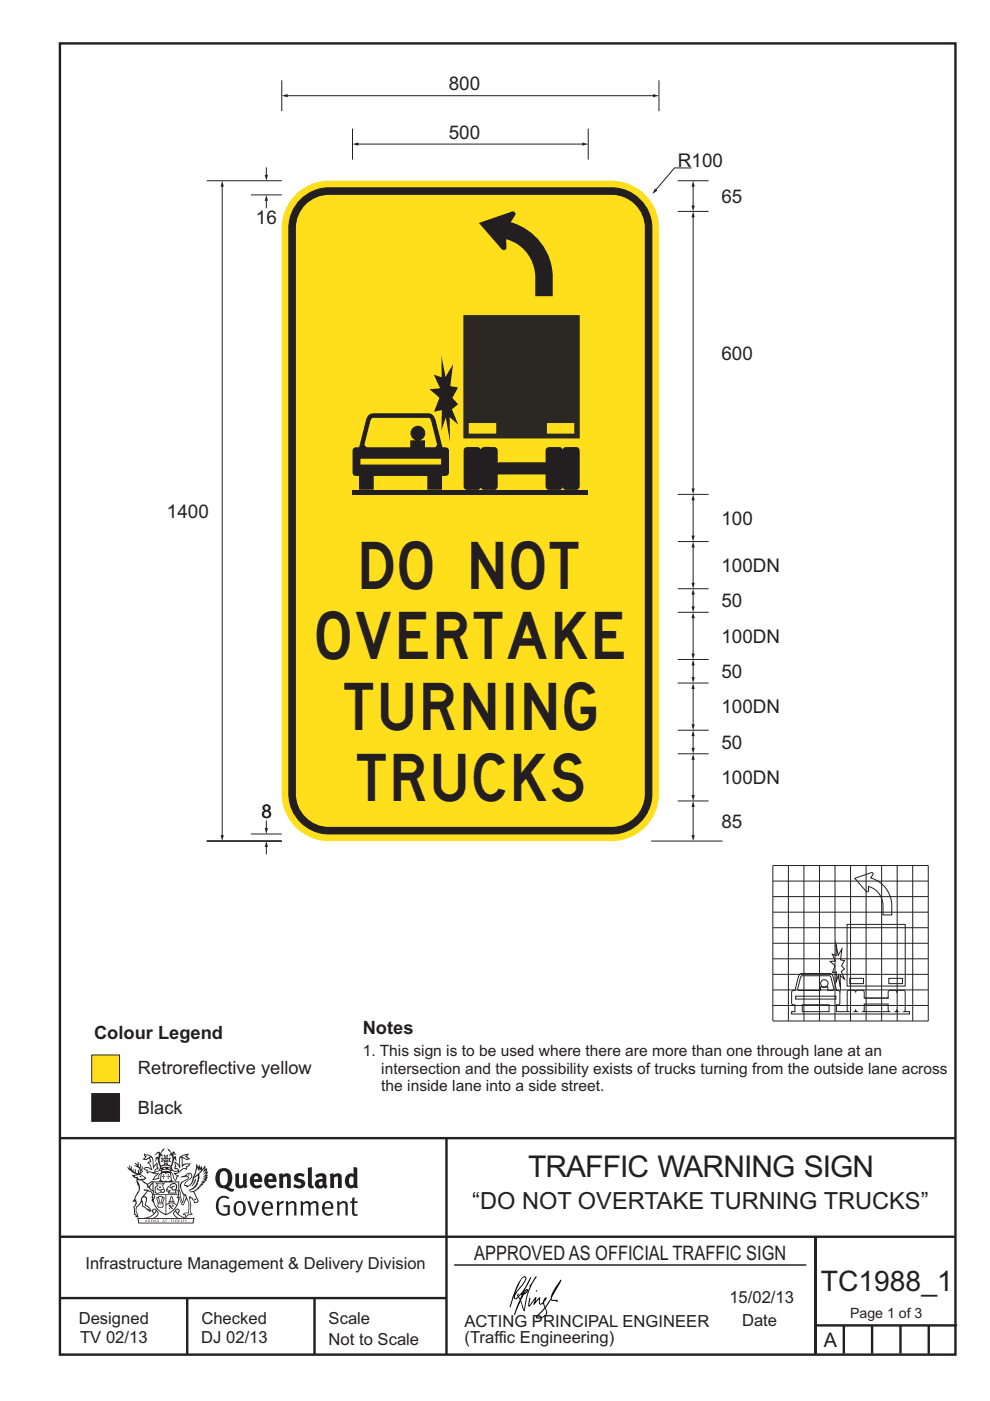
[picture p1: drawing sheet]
<svg xmlns="http://www.w3.org/2000/svg" width="210mm" height="297mm" viewBox="0 0 210 297" stroke-linecap="round" stroke-linejoin="round" font-family="sans-serif">
<g fill="none" stroke="#231f20" stroke-width=".51">
<path d="M12.7 9.2h190v278h-190zM12.7 241.3h189.9M94.7 241.4v45.8M12.7 275.2h82M12.7 262.2h190.1M39.7 275.2v12M66.7 275.2v12M173 262.2v24.8M173 281h30M179 281v6M185 281v6M191 281v6"/>
<path d="M197 281v6"/>
</g>
<path d="M96.4 268.2h74.6" fill="none" stroke="#231f20" stroke-width=".21"/>
<path d="M19.5 231.9h5.9v5.8h-5.9z" fill-rule="evenodd" fill="#231f20" stroke="#231f20" stroke-width=".21"/>
<path d="M19.5 223.7h5.9v5.9h-5.9z" fill-rule="evenodd" fill="#ffdf1b" stroke="#231f20" stroke-width=".21"/>
<g fill="#231f20">
<path d="M47 248.5a2.55 2.55 0 0 0 0 2.7l.3 .1a.81 .81 0 0 0 1-.9v-.6a1.04 1.04 0 0 0-1.1-1.5zM46.3 248.1a1.82 1.82 0 0 1 2.1-.2 1.82 1.82 0 0 1 .9 1.9 2.29 2.29 0 0 1-.8 1.9l.7 .3h.5l-.2 .6a2.87 2.87 0 0 1-2-.7 2.12 2.12 0 0 1-1.7-3.1z" fill-rule="evenodd"/>
<path d="M49.9 248.9l.8-.2v2a.46 .46 0 0 0 .2 .6 .46 .46 0 0 0 .7-.2v-2.2l.7-.2v2.4l.2 .5-.6 .4-.2-.3a1.02 1.02 0 0 1-1.2 .2 1.02 1.02 0 0 1-.6-1.1z" fill-rule="evenodd"/>
<path d="M54 249.5l-.1 .5h.9a.49 .49 0 0 0-.2-.6 .49 .49 0 0 0-.6 .1zM53.4 249.2a1.34 1.34 0 0 1 1.6-.3 1.34 1.34 0 0 1 .6 1.5v.2h-1.7a.77 .77 0 0 0 .5 .8 .77 .77 0 0 0 .9-.3l.3 .4a1.59 1.59 0 0 1-2.1 .2 1.59 1.59 0 0 1-.4-2z" fill-rule="evenodd"/>
<path d="M57 249.5l-.1 .5h.9a.49 .49 0 0 0-.2-.6 .49 .49 0 0 0-.6 .1zM56.4 249.2a1.34 1.34 0 0 1 1.6-.3 1.34 1.34 0 0 1 .7 1.5v.2h-1.8a.77 .77 0 0 0 .5 .8 .77 .77 0 0 0 .9-.3l.3 .4a1.59 1.59 0 0 1-2 .2 1.59 1.59 0 0 1-.5-2z" fill-rule="evenodd"/>
<path d="M59.1 248.9l.8-.2 .1 .4a.95 .95 0 0 1 1-.3 .95 .95 0 0 1 .7 .8v2.3h-.8v-2.3a.46 .46 0 0 0-.8 .1v2.2h-.9z" fill-rule="evenodd"/>
<path d="M62.5 249.1a1.75 1.75 0 0 1 2.1-.1l-.2 .5-.6-.2a.43 .43 0 0 0-.6 .3l.4 .3a1.04 1.04 0 0 1 1.2 1.2 1.04 1.04 0 0 1-1.4 .9l-1.2-.4 .3-.6 1 .4 .4-.4a.88 .88 0 0 0-1-.5l-.4-.2-.1-.4z" fill-rule="evenodd"/>
<path d="M65.3 247.6l.8-.2 .1 3.8 .2 .2 .2 .5a.88 .88 0 0 1-1-.1 .88 .88 0 0 1-.3-1z" fill-rule="evenodd"/>
<path d="M67.8 250.6a.43 .43 0 0 0-.1 .7 .43 .43 0 0 0 .7-.1v-.7zM66.8 249.2a1.7 1.7 0 0 1 2.4 .1v1.8l.3 .4-.4 .5-.5-.3a1.03 1.03 0 0 1-1.7-.2 1.03 1.03 0 0 1 .8-1.5h.7v-.4a.8 .8 0 0 0-1.2 .1z" fill-rule="evenodd"/>
<path d="M69.9 248.9l.8-.2 .1 .4a.95 .95 0 0 1 1-.3 .95 .95 0 0 1 .7 .8v2.3h-.8v-2.3a.46 .46 0 0 0-.8 .1v2.2h-.8z" fill-rule="evenodd"/>
<path d="M74.3 249.5a1.48 1.48 0 0 0 0 1.7l.4 .1 .3-.2v-1.5l-.3-.2zM75 247.4l.8 .2 .1 4.3h-.7l-.1-.2a1.26 1.26 0 0 1-1.4 0 1.26 1.26 0 0 1-.6-1.3 1.29 1.29 0 0 1 .5-1.3 1.29 1.29 0 0 1 1.4-.2z" fill-rule="evenodd"/>
<path d="M46.4 253.9a1.72 1.72 0 0 1 2.2 0l-.2 .3a1.24 1.24 0 0 0-1.4-.1 1.24 1.24 0 0 0-.7 1.3 1.49 1.49 0 0 0 1.3 2l.7-.2v-1.3h-.9l-.1-.4h1.4v2a1.93 1.93 0 0 1-2.2-.1 1.93 1.93 0 0 1-.7-2.2l.2-.7z" fill-rule="evenodd"/>
<path d="M50.3 255.2a1.65 1.65 0 0 0 .3 2.2 .99 .99 0 0 0 1-1.5 .78 .78 0 0 0-.4-.8 .78 .78 0 0 0-.9 .1zM50 254.9a1.33 1.33 0 0 1 1.6-.1 1.33 1.33 0 0 1 .5 1.5 1.31 1.31 0 0 1-1.3 1.5 1.31 1.31 0 0 1-1.3-1.6l.1-.5z" fill-rule="evenodd"/>
<path d="M52.5 254.7l.4-.1 .9 2.6 .8-2.5h.5l-1.1 3h-.5z" fill-rule="evenodd"/>
<path d="M56.2 255.2l-.2 .7h1.4a.7 .7 0 0 0-.3-.8 .7 .7 0 0 0-.9 .1zM55.9 255a1.22 1.22 0 0 1 1.5-.2 1.22 1.22 0 0 1 .5 1.5h-1.9a.93 .93 0 0 0 .5 1 .93 .93 0 0 0 1.2-.2l.1 .3a1.43 1.43 0 0 1-1.7 .1 1.43 1.43 0 0 1-.6-1.7z" fill-rule="evenodd"/>
<path d="M58.7 254.8l.4-.2 .1 .5 .4-.3 .6-.2-.2 .6a.66 .66 0 0 0-.8 .6v1.9h-.4z" fill-rule="evenodd"/>
<path d="M60.6 254.8l.4-.2 .1 .5a.94 .94 0 0 1 1-.4 .94 .94 0 0 1 .8 .7v2.3h-.5l-.1-2.5a.81 .81 0 0 0-1.2 .3v2.2h-.4z" fill-rule="evenodd"/>
<path d="M63.7 254.7l.5-.1 .1 .5 .4-.3a.78 .78 0 0 1 1.1 .3 .9 .9 0 0 1 1-.5 .9 .9 0 0 1 .7 .8v2.3h-.4l-.1-2.5a.67 .67 0 0 0-1.1 .3v2.2h-.5v-2.4l-.4-.2-.7 .4v2.2h-.5z" fill-rule="evenodd"/>
<path d="M69 255.2l-.2 .7h1.4a.7 .7 0 0 0-.3-.8 .7 .7 0 0 0-.9 .1zM68.7 255a1.22 1.22 0 0 1 1.5-.2 1.22 1.22 0 0 1 .5 1.5h-1.9a.93 .93 0 0 0 .5 1 .93 .93 0 0 0 1.2-.2l.1 .3a1.44 1.44 0 0 1-1.7 .1 1.44 1.44 0 0 1-.6-1.7z" fill-rule="evenodd"/>
<path d="M71.4 254.8l.5-.2 .1 .5a.94 .94 0 0 1 1-.4 .94 .94 0 0 1 .7 .7v2.3h-.4l-.1-2.5a.81 .81 0 0 0-1.2 .3v2.2h-.5z" fill-rule="evenodd"/>
<path d="M74.7 254l.5-.2v.9h.7l-.1 .4h-.7l.1 2.2 .1 .1h.5l.1 .3a.75 .75 0 0 1-1.2-.6v-2h-.4v-.4h.4z" fill-rule="evenodd"/>
<path d="M30.8 244.9l1.1 .3-.9 .5h-.4l.5-.5zM31.8 245.5l.2-.1a2.44 2.44 0 0 1 .4 2l.1 .4 .7-1-.1 .6 .3 .3a.57 .57 0 0 0-.6 .8l-1-.2-.5 .2 .1-.5-.7-.2 .6-.2 1 .5 .1-.1-.6-1.3-.2-.1 .5-.1zM30.7 244.5l-.2 .4 .3 .4-.6 .4a1.04 1.04 0 0 0 1.4-.1l.2 .7h-.4l-.2 .4a.94 .94 0 0 1 .9 1.1l-.2-.1a1.16 1.16 0 0 0-1.5-.1l.3 .4 .4 .2 .1 .5 .2 .2v-.2a.94 .94 0 0 1 1.1 .2h.9l-1.2 1.2a1.13 1.13 0 0 0 1.2-.2l.4-.1-.1-.4 .5-.7a.83 .83 0 0 0-.6 1.1l-.3-.1-.7 .3 1.1-1.4-.5 .2-.5-.1 1.3-.5-.2-.2-.8 .4v-.3l.2-.2 .3 .1 .1-.3-.2-.4v-.6l-.2-.3-.6 .9v-.7a1.42 1.42 0 0 0-1.7-1.8z" fill-rule="evenodd"/>
<path d="M38.5 245.3l.5-.3 .7-.1-.6 .3 .8 .5h-.3zM38.3 245.5h.2l.1 2a1.69 1.69 0 0 1 1.5-.7l-.7 .5 .1 .5a1.1 1.1 0 0 0-1.5 .6l-.1-.5-.2-.2h-.5l.2-.4-.2-.7a1.42 1.42 0 0 1 .8 1.1l.2-.1zM37.1 246.2l.1 1-.2 .3v.5l.6-.1 .1 .2a.96 .96 0 0 1-1.1-.1l-.1 .1a1.06 1.06 0 0 0 1.3 .2v.1a.72 .72 0 0 1-1 .2l.3 .5 .6 .3-.4 .1-.1 .7-.3-.4-.3-1.1-.4-.4 .4 .9a1.54 1.54 0 0 0 .6 1.2l.2-.3a.58 .58 0 0 1 .5-.7l.1-.2h-.3l-.4-.3 .9-.5a.93 .93 0 0 1 1.1-.5l.1 .2 .2-.1 .1-.5a.99 .99 0 0 0 .7-.9l-1.3 .1-.4 .3v-1.5l.9 .4 .8-.3h-.3l-.5-.4 .4-.7-.7 .2a1.46 1.46 0 0 0-1.3 2.1v.4l-.2-.4z" fill-rule="evenodd"/>
<path d="M35.6 248.9l.2 .1-.1 .4h.3l-.3 .1v.5l-.1-.6h-.3l.3-.1z" fill-rule="evenodd"/>
<path d="M34.6 248.9l.2 .1-.1 .3 .4 .1h-.4v.6l-.1-.5-.3-.1h.3z" fill-rule="evenodd"/>
<path d="M34.3 248.8a.57 .57 0 0 1 .9 .2 .57 .57 0 0 1 .9-.2l.2 1.4-.2 .1a.57 .57 0 0 1-.9-.1 .69 .69 0 0 1-1.1 0zM34.2 248.1l-.3 2.1-.2 .4h2.9l-.1-.4-.3-2.1h-.2v.3l-.8-.1-.9 .1 .1-.3z" fill-rule="evenodd"/>
<path d="M34.2 252.4a.3 .3 0 0 0 .6 0 .3 .3 0 0 0-.6 0zM33.3 251l.3 .3-.3 .3a.79 .79 0 0 0 0 1.3l.8-.2-.1-.3a.55 .55 0 0 1-.7-.6h.1l.1 .3 .4 .1 .8-.2-.4-.7 .4-.3-.7 .1zM33 250.7l1.1 .2 .9-.2-.4 .7 .4 1.1a.56 .56 0 0 1-.8 .3l-.2 .1a.73 .73 0 0 1-.9 .1 .73 .73 0 0 1-.3-.9v-.4l.5-.4z" fill-rule="evenodd"/>
<path d="M35.6 251.9l.7-.5a.58 .58 0 0 1 1-.1 .58 .58 0 0 1-.5 .9l-.2-.3a.43 .43 0 0 1 .6-.3v-.1a.57 .57 0 0 0-.8 .2l-.2-.1-.3 .2 .4 .1a.55 .55 0 0 0 .9 .5v.5h-1.3l.3-.4-.1-.2-.6 .1 .2-.2-.2-.1zM35.4 251.8l-.1 .2a.39 .39 0 0 0 .2 .7l.3-.1-.2 .5h1.9l-.1-.8a.86 .86 0 0 0-.1-1.4 .86 .86 0 0 0-1.3 .4z" fill-rule="evenodd"/>
<path d="M36 254.8h.8v.2h-.8zM36.4 253.8l.2 .8h-.4zM36.4 253.5l-.3 .5-.1 .6h-.2v.4l-.7 .4 .1 .2a1.48 1.48 0 0 1 2.2 .1l.2-.1-.6-.5v-.5h-.2l-.1-.6z" fill-rule="evenodd"/>
<path d="M35.8 255.4l.3 .1 .2 .3 .3-.2-.2-.2a.38 .38 0 0 1 .4 .5l-.1-.2-.3 .3 .3 .2-.3 .2-.1-.3-.4 .3-.1-.2 .4-.3-.2-.1-.1 .1z" fill-rule="evenodd"/>
<path d="M34.5 254h.2v.2l-.3 .6h-.1zM33.6 255.3h.9v.2a.55 .55 0 0 1-.8 .4v-.2h-.2zM33.4 254h.2l.2 .8h-.2zM33.6 255h.8l.1 .1-.8 .1zM33.8 253.7h.5l-.2 1.1h-.2zM33.3 253.8l-.1 .3 .3 1.2a.48 .48 0 0 0-.1 .5 .48 .48 0 0 0 .4 .3l.6-.1a.49 .49 0 0 0 .2-.7l.3-1.2-.1-.3a1.42 1.42 0 0 0-1.5 0z" fill-rule="evenodd"/>
<path d="M33.6 251.6h.5l.1 .3h-.4z" fill-rule="evenodd"/>
<path d="M41.3 250.1l.3-.2-.2 .9-.6 .7h-.2l.5-.7z" fill-rule="evenodd"/>
<path d="M39.7 249l.3-.2 .5 .2a.88 .88 0 0 1-.6 1.1 1.22 1.22 0 0 0-.8 1.3l.5 .2a.72 .72 0 0 0 .9-.4l.5-.8 .2-.6 .8-.6v.3a2.85 2.85 0 0 1-2 2.8l.1 .1a2.13 2.13 0 0 0 1.9-1.5l-.1-.2a2.01 2.01 0 0 0 .3-1.8l1.2-1.3-.4 1 .7-.5-.7 1 .8-.4-.8 .8 .7-.1-.9 .5 .8-.1-.8 .4h.7l-.8 .3 .3 .2h-.4l.2 .4-.4-.1 .2 .3h-.4l.1 .3h-.1a2.16 2.16 0 0 1-2 1l.1 .2h.4a.76 .76 0 0 1 .7 .7l.5 1.2-.6 .2a1.45 1.45 0 0 0-1.2-1.3l.3 1.8-.1 1.9 .4 .2a1.07 1.07 0 0 0-1.2 .4v-.3l-.5-.2a.87 .87 0 0 1 1-.1l.1-.7a4.4 4.4 0 0 0-.6-3.1l-.1-.3h-.2a2.16 2.16 0 0 1-.7-2.2l.3-.3 1.2-.8a.55 .55 0 0 0-.4-.7zM37.8 252.4a.76 .76 0 0 1 .3 1.1l.6 1.6 .4-1.7 .2 .1a.61 .61 0 0 1-.1 .9l-.3 .9h-.2l-.7-1.6-.3 .1a1.18 1.18 0 0 0 .1-1.4zM41.8 247.5l.2 .8 .3-.6v.6l.3-.5a1.9 1.9 0 0 1-1.1 1.4l-.3 .3zM38.2 249.6l1.4-.1 .2 .1v.3l-.5 .3a1.26 1.26 0 0 0-1 1.9l.2 .7a1.84 1.84 0 0 1 .2 2l-.4-1.3a.96 .96 0 0 0-.4-1.3l-.4 .3a.78 .78 0 0 1-.1 1.3l.2 .2h.4l.4 1.1a.38 .38 0 0 0 .2 .4 .38 .38 0 0 0 .4-.1l.6-1.2a2.94 2.94 0 0 1 .3 2.5v.5l-.8-.1-.3 .4v.2l.4-.1 .1 .4 .2 .1a1.02 1.02 0 0 1 1.3-.5l-.1-.4-.3-.1 .2-1.7-.3-1.4 .1 .1a1.14 1.14 0 0 1 .7 .9 .63 .63 0 0 0 .9-.2 .63 .63 0 0 0-.2-.8l-.6-1.3 .9-.6 .2-.3 .2-.1v-.2h.3l-.1-.3h.4l-.1-.3 .5-.1-.2-.2 .5-.4 .1-.2-.3 .1 .5-.6-.3 .1 .3-.6-.4 .1 .4-.5v-.3l-.3 .2 .1-.6v-.3l-.4 .3-.1-.8-.5 .8-.2-.7-.2 .5-.3-.8-.1 .6-.5-.8-.1 1.4-.7 1.9a1.81 1.81 0 0 1-.9 1.4l-.6-.2a1.75 1.75 0 0 1 1.1-1.2 .75 .75 0 0 0 .1-1.3 .75 .75 0 0 0-1.2 .5z" fill-rule="evenodd"/>
<path d="M41.2 254.2l.3-.1 .1 .3h-.4z" fill-rule="evenodd"/>
<path d="M29.4 258.4h11.6l-.2 .8h-11.3zM31.3 258.2l.5-.1a2.48 2.48 0 0 0 1.4-1.3l.2 .6-.5 .5-.4 .3zM32.5 256.6l.3-.2 .2 .2-.3 .6zM37.2 256.8a2.65 2.65 0 0 0 1.8 1.4h-1.1l-.5-.3-.5-.5zM37.4 256.6l.2-.2 .3 .2-.3 .6zM29.2 258.2l.1 1.2h11.7l.3-1.1-.2-.1a4.1 4.1 0 0 1-3.3-.9l.3-.4-.1-.5a1.06 1.06 0 0 0-1.3 .9l.2 .4 .6 .5h-4.7l.3-.1a.84 .84 0 0 0 .6-.7 .84 .84 0 0 0-.5-.9l-.3-.2-.5 .1-.1 .5 .3 .4a4.2 4.2 0 0 1-3.4 .9z" fill-rule="evenodd"/>
<path d="M31 258.7l.1 .2h-.2zM31 258.6l-.3 .5 .4-.1 .2 .1z" fill-rule="evenodd"/>
<path d="M31.3 258.6h.2v.4a.25 .25 0 0 0 .3-.1 .25 .25 0 0 0-.1-.3h.1a.29 .29 0 0 1 0 .4 .29 .29 0 0 1-.4 0 .29 .29 0 0 1 0-.4z" fill-rule="evenodd"/>
<path d="M32.2 258.6a.22 .22 0 0 1 .3 .2 .22 .22 0 0 1-.3 .2zM32 258.6v.5a.33 .33 0 0 0 .5-.1 .33 .33 0 0 0 0-.4 .33 .33 0 0 0-.5 0z" fill-rule="evenodd"/>
<path d="M32.9 258.7l.1 .2h-.2zM32.9 258.6l-.2 .5 .3-.1 .2 .1z" fill-rule="evenodd"/>
<path d="M33.3 258.6h.2v.2l.3-.2-.2 .2 .2 .3-.3-.2-.1 .2h-.1l.2-.3z" fill-rule="evenodd"/>
<path d="M34.7 258.7l.1 .2h-.2zM34.7 258.6l-.3 .5 .4-.1 .2 .1z" fill-rule="evenodd"/>
<path d="M35 258.6h.4h-.1v.5h-.2l.1-.5z" fill-rule="evenodd"/>
<path d="M36.2 258.6h.3h-.2v.2h.2h-.2l.1 .3h-.2z" fill-rule="evenodd"/>
<path d="M36.7 258.6h.2v.5h-.2z" fill-rule="evenodd"/>
<path d="M37.3 258.6a.22 .22 0 0 1 .3 .2 .22 .22 0 0 1-.3 .2zM37.1 258.6v.5a.33 .33 0 0 0 .5-.1 .33 .33 0 0 0 0-.4 .33 .33 0 0 0-.5 0z" fill-rule="evenodd"/>
<path d="M37.8 258.6h.3h-.1v.2h.1h-.1v.2l.1 .1h-.3z" fill-rule="evenodd"/>
<path d="M38.3 258.6h.3l-.1 .4 .2 .1h-.4z" fill-rule="evenodd"/>
<path d="M38.9 258.6h.2v.5h-.2z" fill-rule="evenodd"/>
<path d="M39.3 258.6h.2l-.2 .1 .2 .2-.1 .2h-.1v-.2l.2 .1z" fill-rule="evenodd"/>
<path d="M34.2 247.4a1.51 1.51 0 0 1 2 .2 2.67 2.67 0 0 0-2.1 0zM35.7 247.6l.4 .2 .1 .2-.4-.1zM34.6 247.7l.4-.1 .2 .2h-.4zM34 247.9l.3 .1-.3 .1zM34.9 246.9l.3-.2 .2 .2zM34.9 245.7h.2v.4h-.2zM35 245.1l.2 .2 .2-.2-.1 .4h-.2zM35.1 246.3h.2l.1 .4-.2-.2-.2 .2zM35.3 245.7h.2v.4h-.2zM34.4 245.7l.3 .1v.2l-.3 .1 .2-.2zM35.7 245.8l.3-.1-.2 .2 .2 .2-.4-.1zM32.7 244.9l1-.5-.1 1-.2-.1-.4 .1-.2 1.1 .5-1 .2 .9a1.84 1.84 0 0 1 .3 1.7l.4 .1a2.48 2.48 0 0 1 2.2 .1l.2-.3-.2-.7 .7-1.7 .4 .6-.2-1-.2-.1-.2 .3v-.9l.6 .4-.6-.7h-.3l-.1 .4-.5-.8-.5-.3 .2 .4 .5 .6-.4 .7 .4-.3a2.06 2.06 0 0 1 0 2.2l-.6-.2-.1-.6 .1-.1 .8 .2-.4-.5 .4-.5-.7 .2-.2-.2 .2-.7-.5 .4-.5-.4 .2 .7-.2 .2-.7-.2 .4 .5-.4 .5 .7-.2 .2 .1-.2 .6-.5 .2a2.02 2.02 0 0 1 0-2.2l.3 .5-.1-.6-.3-.1 .8-1.2-.5 .3-.4 .7-.2-.3a.8 .8 0 0 0-.8 .5z" fill-rule="evenodd"/>
<path d="M29.2 250.1l.3 .2a.61 .61 0 0 1 .8 .3l.3 .2a.8 .8 0 0 1 .6 1l.4 .1 .5 .6a1 1 0 0 1 .5 1l-.1 .7v-.5h-.1a.96 .96 0 0 0-.8-1.3l-.3-.2h-.6l-.1-.1-.2 .1 .2 .3h.5l-1.1 1.4-.2 .9-.4 .6a1.33 1.33 0 0 0-.5 1.8l.2 .5a1.26 1.26 0 0 1-.5-1.4l-.1-.4a1.56 1.56 0 0 0 .4-1.7l-.3 .2 .2-.5a3.2 3.2 0 0 0 .7-3zM30.4 253.9h.4a2.06 2.06 0 0 1-.1 1.6l.7 .5 .4 .5-.6-.2-.8-.6-.1-.9a.51 .51 0 0 1 .1-.9zM28.6 249.3a1.52 1.52 0 0 1 2.1 .6l-1.1 .1-.2-.1-.2-.4-.4 .1zM27.5 247v.8l-.3-.4-.2 .1a3.1 3.1 0 0 0 2 1.5l-1 .1 .5 .6 .5 .1v1.1a1.84 1.84 0 0 1-.2 2.5l-.4 .9-.4 .4 .3 .1 .4-.1 .1 .4-.2 .5-.3 .2 .1 1.8 .2-.1 .2 .6h.2l.4-.1-.1-.5a1.3 1.3 0 0 1-.1-1.6l.8-1.1 .2 1.1 .6 .2 .4 .6 .2-.2 .2 .4 .5-.1a1.85 1.85 0 0 0-1.2-1.3l.1-.3a1.39 1.39 0 0 0 0-1.5h-.5l.5-.6a.66 .66 0 0 1 .9-.4 .66 .66 0 0 1 .3 .9l-.1 .4h.2v.1l-.2 .3 .2 .5 .2-.3a2.24 2.24 0 0 0 .1-2.2 .73 .73 0 0 1-.7-.6 .73 .73 0 0 1 .5-.8l.1-.2a.94 .94 0 0 0-.9 .8 .48 .48 0 0 1-.1-.5 .48 .48 0 0 1 .5-.3l.5-.3a.51 .51 0 0 0-.8 .2l-.5 .3-1-.8 .6-.1 .1-.5-1.1-.7 .5-.4v-.4l-.5 .5 .1-.2a.69 .69 0 0 0 .2-1.1v.5l-.3 .2 .1-1.1-.3-.2 .1 .6-.1 .2-.4-1.2v.6l-.7-.3 .6 .6-.6-.2 .2 .3a1 1 0 0 1 .8 1.5l-.2-.8v.8l-.5-.2-.1-.7-.2 .6-.2-.1v-.6l-.2 .4-.2-.2 .1-.7-.2 .5z" fill-rule="evenodd"/>
<path d="M29.5 249.5l.3-.2 .3 .3z" fill-rule="evenodd"/>
<path d="M32.4 250.5h5.6v2l-.2-.1v-1.7h-5.2v2.5h5.2v-.8l.1 .2-.1 1.1v-.3h-2.5v4a4.1 4.1 0 0 0 2.6-3.6l.1-.1a4 4 0 0 1-2.8 3.9 4.2 4.2 0 0 1-2.8-4.7l.1 1.3 .1-.1a3.8 3.8 0 0 0 2.5 3.3v-4h-2.5l-.2-.9z" fill-rule="evenodd"/>
<circle cx="40" cy="249.1" r=".17"/>
</g>
<g fill="#000">
<path d="M111.6 273.7l.2-.2-.5 .7zM110.4 274.5l.2 .1-.3 .8-.2-.5zM110.9 270.9h.5a9.3 9.3 0 0 1-2 3.1l-.1 .3 1-2.5zM110.6 271a14.7 14.7 0 0 0-2.2 4.9l-.3 1.2 .1 .1 .8-2.3a.42 .42 0 0 0 .2 .6 .42 .42 0 0 0 .6-.3l.2-.1 .2 .5-1.1 3.2h.2l1.1-2.9 .6 1.9 .2 .2 .2-.5a13.5 13.5 0 0 1 2-6.2l.4-.5-.1-.2-1.6 2.1 .4-.1a14.9 14.9 0 0 0-1.3 5.1l-.4-1.1a1.39 1.39 0 0 1 .2-1.9l.1-.2a.92 .92 0 0 0 .8-1.2 .75 .75 0 0 0-.8 .7l-.1 .2 1.6-3.4h-.1l-.4 .7a10.5 10.5 0 0 1-2.2 3.3l.2-.5a.32 .32 0 0 0-.4 .2 .32 .32 0 0 0 .1 .4l-.5 .4a3.2 3.2 0 0 1 1.1-2.3l.5-.6a2.49 2.49 0 0 0 .7-1.6l-.4-.2z" fill-rule="evenodd"/>
<path d="M113.7 273.6l.3 .2h-.3z" fill-rule="evenodd"/>
<path d="M115.6 277.5a1.15 1.15 0 0 1 .1 1.3 1.15 1.15 0 0 1-1.2 .5l-.6 .1zM112.2 275.2l-.2 1.6 .2 .2 1.2-1.5-.2 1.1 1.1-1.1a.94 .94 0 0 0 .4 1.1l.5-.3 .3 .9-1.2 1.3a.98 .98 0 0 0-.5 1 1.9 1.9 0 0 0 2.3-1.3l-.1-.2a1.02 1.02 0 0 1 .2-1.4l.6-1 1.5 .3-.2-.4v.2l-1.1-.1v-.3l2-3.6 .1-.2-.2-.2-1.7 2.8a6.6 6.6 0 0 1-1.6 2.9l-.1-.2a1.01 1.01 0 0 1 .4-1.4l.1-.2-.3-.1-.4 .4-.1 .5-.6 .4-.1-.4 .1-.9-.2-.1-.9 1 .3-1h-.2l-1.4 1.8 .3-1.5v-.1z" fill-rule="evenodd"/>
</g>
<g fill="none" stroke="#231f20" stroke-width=".21">
<path d="M163.9 183.5h33v33h-33zM163.9 200h33M163.9 196.7h33M163.9 193.4h33M163.9 190.1h33M163.9 186.8h33M167.2 183.5v33M170.5 183.5v33M173.8 183.5v33M177.1 183.5v33M179.7 196h12.3v13.1h-12.3zM180.4 183.5v33"/>
<path d="M181.3 186.2l3.7-1.2 .2 .3-.5 .8a6.1 6.1 0 0 1 4.4 5.9v2h-1.8a5.7 5.7 0 0 0-1-4.7l-.8-.8-1.3-.6v1l-.4 .2zM183.7 183.5v33M187 183.5v33M190.3 183.5v33M193.6 183.5v33M163.9 213.2h33M163.9 209.9h33M163.9 206.6h33M163.9 203.3h33M168.8 211.2h8.5v.6h-8.5zM169.6 206.6l.5-.2h5.9l.5 .2 .9 3.4 .6 .1 .1 .3v2.3l-.1 .3h-.6v1.5h2.5l-.2-.3v-4l.3-.2h1.2l.3 .3 .2-.3h.3a1.19 1.19 0 0 1 1.3 .2v1.4h5.1v-1.3l.1-.3h1.4l.3 .3 .3-.3h1.3l.2 .3v3.9l-.2 .3h1.1v.5h-25v-.5h.7v-1.5h-.5l-.2-.3v-2.3l.2-.3 .5-.1 .8-2.9zM169.9 207l6.1-.1 .2 .3 .6 2.6-.2 .2h-1v-.7h-.6a.78 .78 0 0 0 .5-1.2 .78 .78 0 0 0-1.3 0 .78 .78 0 0 0 .4 1.2h-.6v.7h-4.6l-.2-.4z"/>
<path d="M170.2 213h5.6v1.5h-5.6zM177.3 200.3l.5 2.3 .8-1.4-.3 2.3 .8 .2-.6 1.1 .6 .6-.7 .6 .7 1.6-.9-.8 .1 2.6-.5-2.6-.5 1.4 .1-2.1-.8 .1 .5-1.5-1-.9 1.1-.1-.7-1.4 .9 .3zM180.2 207.4h2.9v1.1h-2.9zM181.5 214.2l.2 .3h-.4zM183.3 212.9h5.1v1.2l.2 .4h-5.5l.2-.4zM183.4 211.6h5.1zM188.5 207.4h2.9v1.1h-2.9zM190.2 214.2l.2 .3h-.4z"/>
</g>
<path d="M63.1 40.9a10 10 0 0 1 6.7-2.6h60a10 10 0 0 1 10 10v120a10 10 0 0 1-10 10h-60a10 10 0 0 1-10-10v-120a10 10 0 0 1 3.3-7.4z" fill-rule="evenodd" fill="#ffdf1b"/>
<path d="M63.8 42.3a8.5 8.5 0 0 1 6-2.5h60a8.5 8.5 0 0 1 8.5 8.5v120a8.5 8.5 0 0 1-8.5 8.5h-60a8.5 8.5 0 0 1-8.5-8.5v-120a8.5 8.5 0 0 1 2.5-6z" fill-rule="evenodd" fill="#231f20" stroke="#231f20" stroke-width=".21"/>
<path d="M65.2 43a7 7 0 0 1 4.6-1.7h60a7 7 0 0 1 7 7v120a7 7 0 0 1-7 7h-60a7 7 0 0 1-7-7v-120a7 7 0 0 1 2.4-5.3z" fill-rule="evenodd" fill="#ffdf1b"/>
<g fill="#231f20">
<path d="M93.6 75.4l.9 4.5 1.6-2.7-.6 4.7 1.7 .2-1.3 2.3 1.3 1.3-1.4 1.1 1.4 3.2-1.8-1.5 .1 5.2-1-5.2-.9 2.8 .1-4.4-1.6 .4 1.1-3-2.1-1.8 2.2-.2-1.3-2.9 1.7 .6z" fill-rule="evenodd"/>
<path d="M101.6 47.3l7-2.4a.57 .57 0 0 1 .7 .6l-1 1.6a12.3 12.3 0 0 1 8.9 11.7v4h-3.7a16.3 16.3 0 0 0-.4-6.6 8.1 8.1 0 0 0-5.7-5.5v1.9a.59 .59 0 0 1-1 .2z" fill-rule="evenodd"/>
<path d="M78.3 87.9l.8-.3h11.8a1.69 1.69 0 0 1 1.6 1.8l1.4 5.4h.6a.72 .72 0 0 1 .7 .8v4.6a.72 .72 0 0 1-.7 .7h-.7v2.9h-3.2v-2.9h-11.3v2.9h-3.2v-2.9h-.6a.72 .72 0 0 1-.7-.7v-4.6a.72 .72 0 0 1 .7-.8h.7l1.5-5.9zM78.8 88.7l-.3 .6-1.2 4.8a.68 .68 0 0 0 .7 .7h9v-1.5h1.2a1.57 1.57 0 0 1-.8-2.4 1.57 1.57 0 0 1 2.5 0 1.57 1.57 0 0 1-.8 2.4h1v1.5h2.1a.68 .68 0 0 0 .5-.7l-1.2-4.5a1.16 1.16 0 0 0-.6-1h-11.8zM76.5 97.3h17.1v1.2h-17.1z" fill-rule="evenodd"/>
</g>
<path d="M74.8 103.8h50v1h-50z" fill="#231f20"/>
<path d="M105.8 98.1h10.1" fill="none" stroke="#2b2824" stroke-width=".21"/>
<path d="M98.3 66.8v26.2h24.7v-26.2zM116 89.7v2.2h5.8v-2.2zM99.4 89.7v2.2h5.8v-2.2z" fill-rule="evenodd" fill="#2b2824"/>
<path d="M98.5 95.1l.5-.3h2.3l.4 .2 .3 .3a1.11 1.11 0 0 1 1.4-.6l1.5 .1a.72 .72 0 0 1 .7 .7v2.6h10.1v-2.6a.73 .73 0 0 1 .7-.7h2.3l.5 .2 .1 .3 .3-.3 .3-.2h2.4l.4 .2 .2 .5v7.7l-.1 .4-.5 .3h-2.3l-.5-.2-.2-.4-.2 .3-.4 .3h-2.3a.74 .74 0 0 1-.7-.8v-2.5h-10.1v2.6a.73 .73 0 0 1-.7 .7l-2.4-.1-.5-.5-.3 .4-.3 .2h-2.3a.74 .74 0 0 1-.8-.7v-7.7z" fill-rule="evenodd" fill="#231f20"/>
<path d="M147 160.9v7.8" fill="none" stroke="#231f20" stroke-width=".21"/>
<g fill="#231f20">
<path d="M147 159.8l.4 1.3h-.7z"/>
<path d="M146.7 168.6h.7l-.4 1.2z"/>
</g>
<path d="M147 145.9v7.8" fill="none" stroke="#231f20" stroke-width=".21"/>
<g fill="#231f20">
<path d="M147 144.8l.4 1.3h-.7z"/>
<path d="M146.7 153.6h.7l-.4 1.2z"/>
</g>
<path d="M147 130.9v7.8" fill="none" stroke="#231f20" stroke-width=".21"/>
<g fill="#231f20">
<path d="M147 129.8l.4 1.3h-.7z"/>
<path d="M146.7 138.6h.7l-.4 1.2z"/>
</g>
<path d="M147 115.9v7.8" fill="none" stroke="#231f20" stroke-width=".21"/>
<g fill="#231f20">
<path d="M147 114.8l.4 1.3h-.7z"/>
<path d="M146.7 123.6h.7l-.4 1.2z"/>
</g>
<path d="M143.7 169.8h6.6M147 170.9v6.3" fill="none" stroke="#231f20" stroke-width=".21"/>
<g fill="#231f20">
<path d="M146.7 177.1h.7l-.4 1.2z"/>
<path d="M147 169.8l.4 1.3h-.7z"/>
</g>
<path d="M147 39.4v4.3M138.1 178.3h15.2" fill="none" stroke="#231f20" stroke-width=".21"/>
<g fill="#231f20">
<path d="M146.7 43.6h.7l-.4 1.2z"/>
<path d="M147 38.3l.4 1.3h-.7z"/>
</g>
<path d="M146.7 35.6h-3.6l-4 4.7" fill="none" stroke="#231f20" stroke-width=".21"/>
<path d="M138.9 40l.5 .4-1 .7z" fill="#231f20"/>
<path d="M75.8 30.5h47.9" fill="none" stroke="#231f20" stroke-width=".21"/>
<g fill="#231f20">
<path d="M74.8 30.5l1.2-.3v.7z"/>
<path d="M123.5 30.2l1.3 .3-1.3 .4z"/>
</g>
<path d="M139.8 17v6.6M143.7 38.3h6.6M143.7 104.8h6.6M143.7 114.8h6.6M143.7 139.8h6.6M143.7 124.8h6.6M143.7 129.8h6.6M143.7 154.8h6.6M143.7 159.8h6.6M143.7 144.8h6.6M147 155.9v2.8" fill="none" stroke="#231f20" stroke-width=".21"/>
<g fill="#231f20">
<path d="M146.7 158.6h.7l-.4 1.2z"/>
<path d="M147 154.8l.4 1.3h-.7z"/>
</g>
<path d="M147 140.9v2.8" fill="none" stroke="#231f20" stroke-width=".21"/>
<g fill="#231f20">
<path d="M146.7 143.6h.7l-.4 1.2z"/>
<path d="M147 139.8l.4 1.3h-.7z"/>
</g>
<path d="M147 125.9v2.8" fill="none" stroke="#231f20" stroke-width=".21"/>
<g fill="#231f20">
<path d="M146.7 128.6h.7l-.4 1.2z"/>
<path d="M147 124.8l.4 1.3h-.7z"/>
</g>
<path d="M147 105.9v7.8" fill="none" stroke="#231f20" stroke-width=".21"/>
<g fill="#231f20">
<path d="M146.7 113.6h.7l-.4 1.2z"/>
<path d="M147 104.8l.4 1.3h-.7z"/>
</g>
<path d="M59.8 17v6.6M143.7 44.8h6.6M147 45.9v57.8" fill="none" stroke="#231f20" stroke-width=".21"/>
<g fill="#231f20">
<path d="M147 44.8l.4 1.3h-.7z"/>
<path d="M146.7 103.6h.7l-.4 1.2z"/>
</g>
<path d="M60.8 20.3h77.9M74.8 27.3v6.5M124.8 27.3v6.5" fill="none" stroke="#231f20" stroke-width=".21"/>
<g fill="#231f20">
<path d="M59.8 20.3l1.2-.3v.6z"/>
<path d="M138.5 20l1.3 .3-1.3 .3z"/>
</g>
<path d="M56.5 42.4v1.8" fill="none" stroke="#231f20" stroke-width=".21"/>
<path d="M56.5 41.3l.3 1.3h-.7z" fill="#231f20"/>
<path d="M56.5 179.4v1.8" fill="none" stroke="#231f20" stroke-width=".21"/>
<path d="M56.5 178.3l.3 1.3h-.7z" fill="#231f20"/>
<path d="M56.5 174v1.7" fill="none" stroke="#231f20" stroke-width=".21"/>
<path d="M56.1 175.6h.7l-.3 1.2z" fill="#231f20"/>
<path d="M47.1 39.4v137.8" fill="none" stroke="#231f20" stroke-width=".21"/>
<g fill="#231f20">
<path d="M47.1 38.3l.4 1.3h-.7z"/>
<path d="M46.8 177.1h.7l-.4 1.2z"/>
</g>
<path d="M43.9 38.3h15.9M56.5 35.5v1.7M53.2 41.3h6.6M43.9 178.3h15.9" fill="none" stroke="#231f20" stroke-width=".21"/>
<path d="M56.1 37.1h.7l-.3 1.2z" fill="#231f20"/>
<path d="M43.9 178.3h15.9M53.2 176.8h6.6" fill="none" stroke="#231f20" stroke-width=".21"/>
<g font-size="10" fill="#231f20">
<text x="76.8" y="124.8">DO NOT</text>
<text x="67.2" y="139.8">OVERTAKE</text>
<text x="73.1" y="154.8">TURNING</text>
<text x="75.8" y="169.8">TRUCKS</text>
</g>
<text font-size="6.4" fill="#231f20" x="112" y="249.6">TRAFFIC WARNING SIGN</text>
<text font-size="6" fill="#231f20" x="174.1" y="273.7">TC1988_1</text>
<text font-size="5" fill="#231f20" x="100.2" y="256.2">“DO NOT OVERTAKE TURNING TRUCKS”</text>
<g font-size="4.2" fill="#231f20">
<text x="100.6" y="267.2">APPROVED AS OFFICIAL TRAFFIC SIGN</text>
<text x="174.7" y="285.6">A</text>
</g>
<g font-size="4" fill="#231f20">
<text x="95.2" y="19.1">800</text>
<text x="95.2" y="29.4">500</text>
<text x="143.8" y="35.3">R100</text>
<text x="54.3" y="47.5">16</text>
<text x="153" y="43">65</text>
<text x="153" y="76.2">600</text>
<text x="35.4" y="109.7">1400</text>
<text x="153" y="111.2">100</text>
<text x="153" y="121.2">100DN</text>
<text x="153" y="128.7">50</text>
<text x="153" y="136.2">100DN</text>
<text x="153" y="143.7">50</text>
<text x="153" y="151.2">100DN</text>
<text x="153" y="158.7">50</text>
<text x="153" y="166.2">100DN</text>
<text x="55.5" y="173.5">8</text>
<text x="153" y="175.5">85</text>
</g>
<g font-size="3.9" fill="#231f20">
<text x="19.9" y="220.4">Colour Legend</text>
<text x="76.9" y="219.3">Notes</text>
<text x="29.3" y="227.6">Retroreflective yellow</text>
<text x="29.3" y="236.2">Black</text>
</g>
<g font-size="3.5" fill="#231f20">
<text x="18.1" y="269.1">Infrastructure Management &amp; Delivery Division</text>
<text x="16.7" y="280.7">Designed</text>
<text x="42.7" y="280.7">Checked</text>
<text x="69.7" y="280.7">Scale</text>
<text x="98.5" y="281.4">ACTING PRINCIPAL ENGINEER</text>
<text x="154.7" y="276.2">15/02/13</text>
<text x="157.4" y="281.2">Date</text>
<text x="17" y="284.8">TV 02/13</text>
<text x="42.7" y="284.8">DJ 02/13</text>
<text x="69.7" y="285.2">Not to Scale</text>
<text x="98.5" y="284.8">(Traffic Engineering)</text>
</g>
<g font-size="3.3" fill="#231f20">
<text x="76.9" y="223.9">1. This sign is to be used where there are more than one through lane at an</text>
<text x="80.9" y="227.6">intersection and the possibility exists of trucks turning from the outside lane across</text>
<text x="80.9" y="231.3">the inside lane into a side street.</text>
</g>
<text font-size="3" fill="#231f20" x="180.3" y="279.5">Page 1 of 3</text>
</svg>
